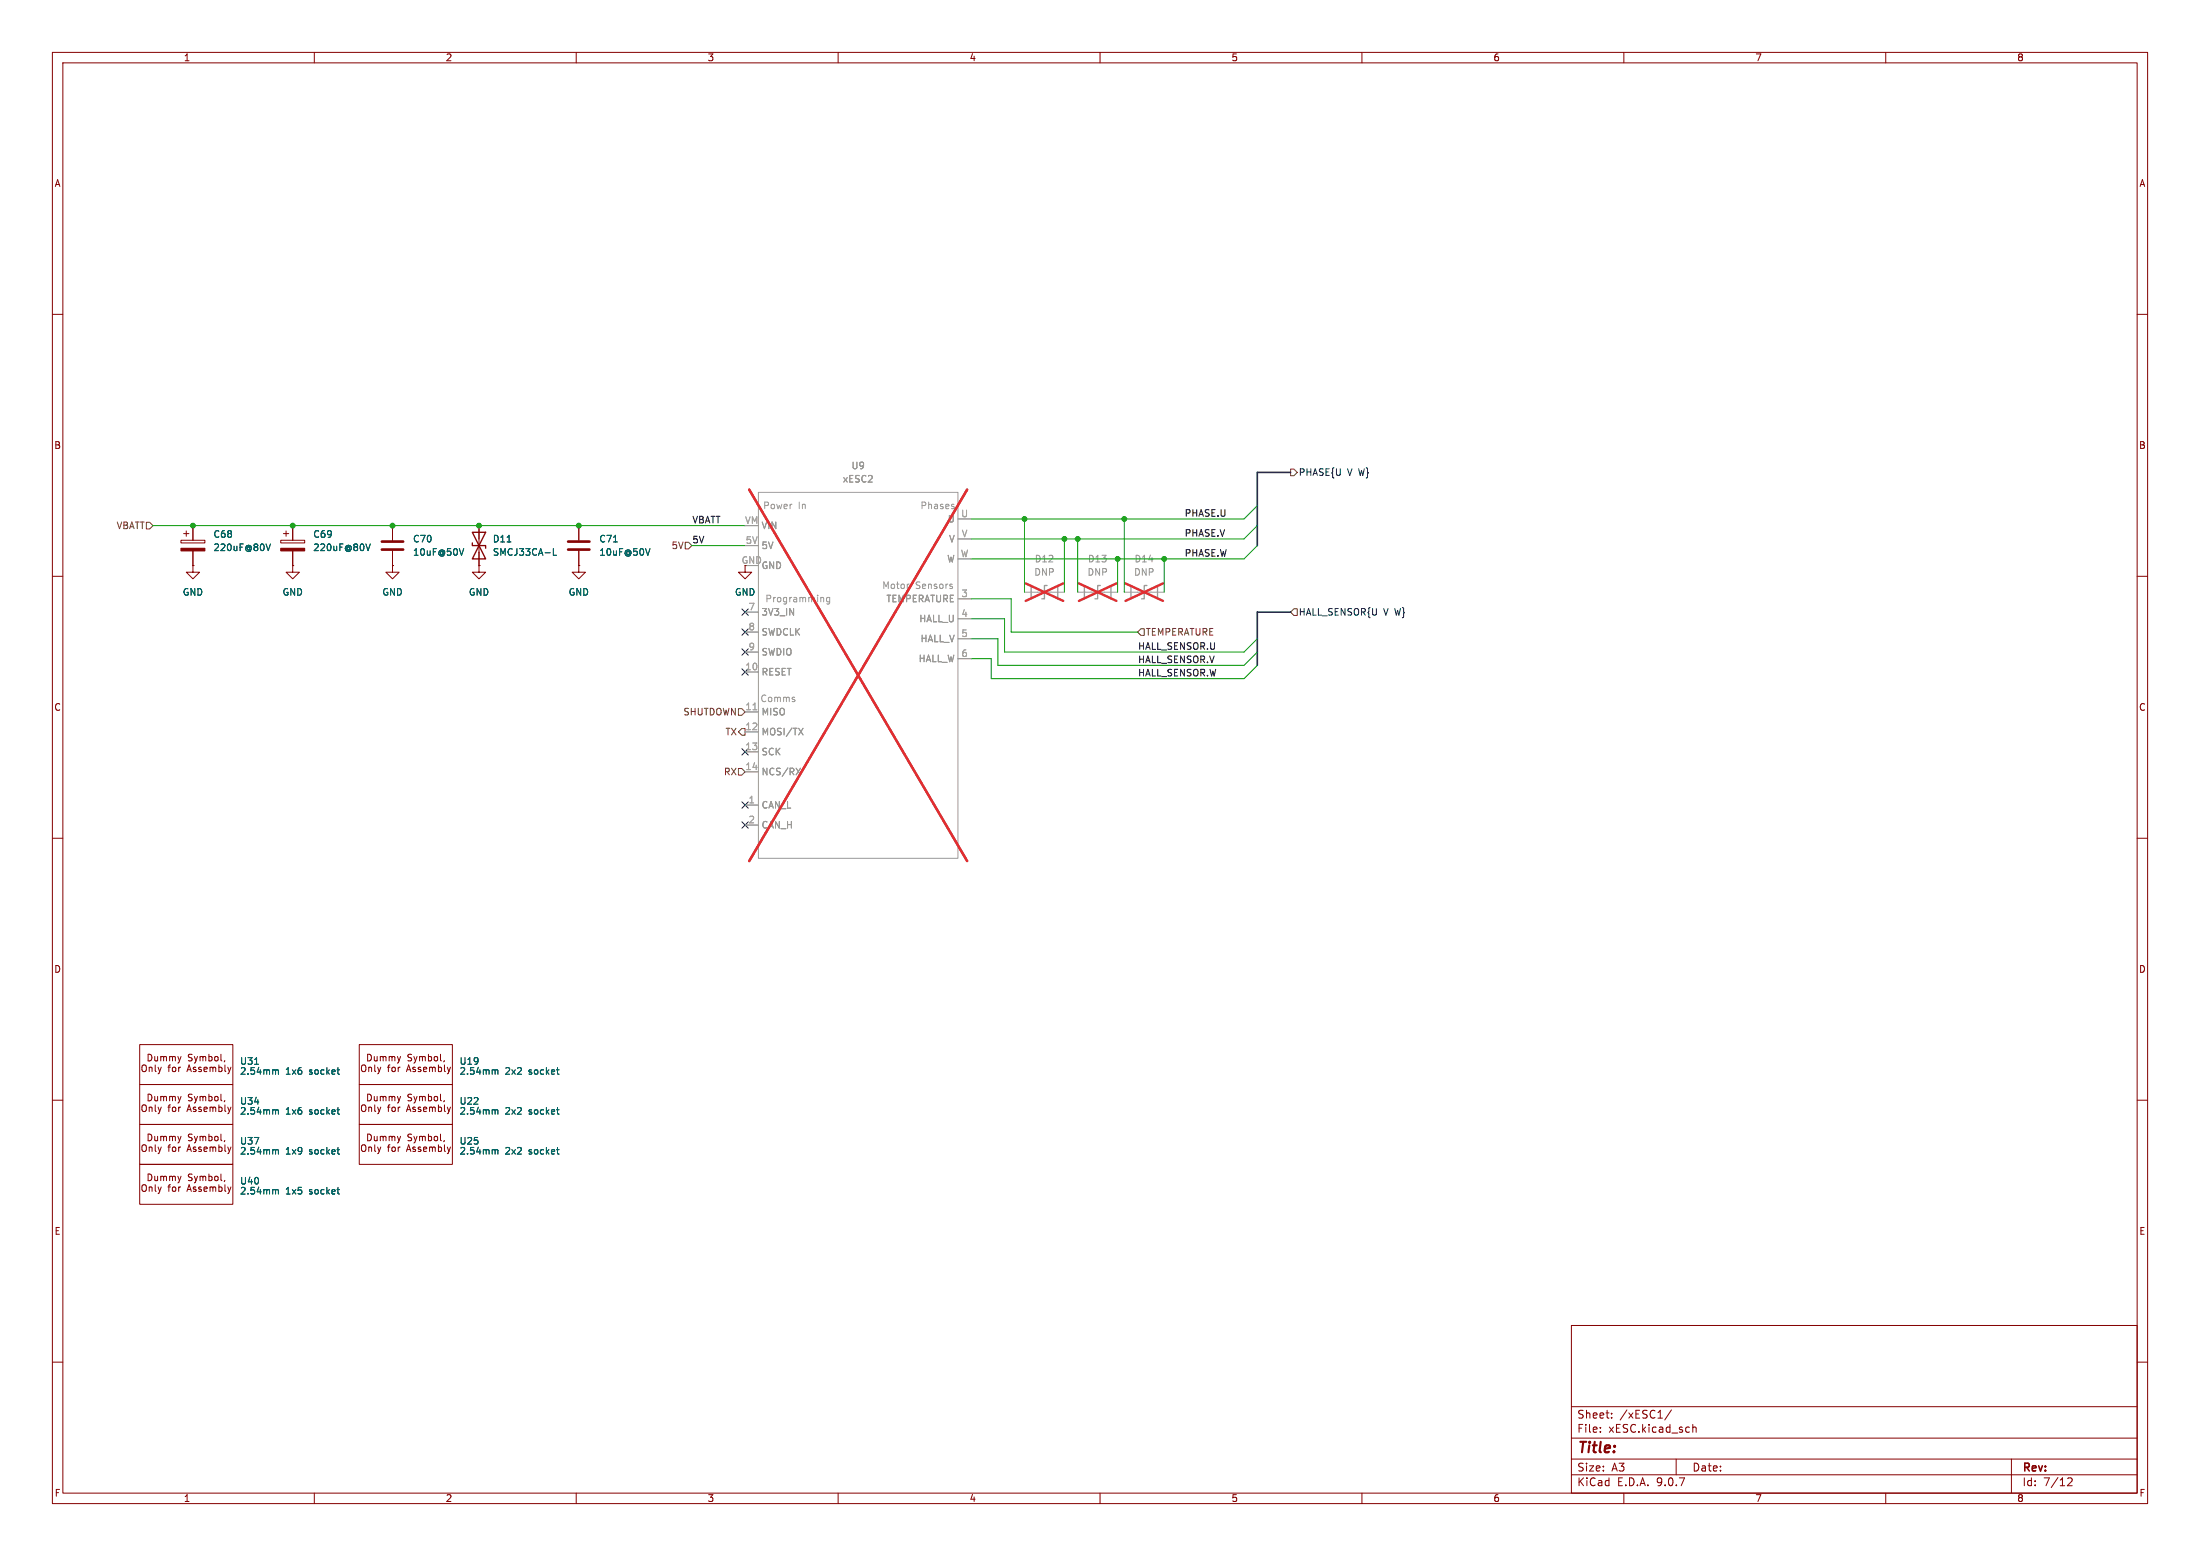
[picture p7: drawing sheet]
<svg xmlns="http://www.w3.org/2000/svg" width="420mm" height="297mm" viewBox="0 0 420 297" stroke-linecap="round" stroke-linejoin="round" font-family="sans-serif">
<g fill="none" stroke="#840000" stroke-width=".19">
<path d="M10 10h400v277h-400zM12 12h396v273h-396zM60 10v2M110 10v2M160 10v2M210 10v2M260 10v2M310 10v2M360 10v2M10 60h2M408 60h2M10 110h2"/>
<path d="M34.5 103.1h4.6v.5h-4.6zM35.1 101.9h1M35.6 101.3v1.1M36.8 108v1.2h1.3l-1.3 1.3-1.2-1.3h1.2M36.8 108h.1M36.8 100.3v2.8M36.8 105.2v2.8M53.6 103.1h4.6v.5h-4.6zM54.1 101.9h1M54.6 101.3v1.1M55.9 108v1.2h1.2l-1.2 1.3-1.3-1.3h1.3M55.9 108h.1"/>
<path d="M55.9 100.3v2.8M55.9 105.2v2.8M74.9 108v1.2h1.3l-1.3 1.3-1.2-1.3h1.2M74.9 108h.1M74.9 100.3v2.8M74.9 105.2v2.8M91.4 108v1.2h1.3l-1.3 1.3-1.2-1.3h1.2M91.4 108h.1M91.4 100.3v7.7M110.5 108v1.2h1.3l-1.3 1.3-1.3-1.3h1.3M110.5 108h.1M110.5 100.3v2.8"/>
<path d="M110.5 105.2v2.8M142.2 108v1.2h1.3l-1.3 1.3-1.2-1.3h1.2M408 110h2M10 160h2M408 160h2M26.7 199.4h17.7v7.6h-17.7zM68.6 199.4h17.8v7.6h-17.8zM10 210h2M26.7 214.6h17.7v7.6h-17.7zM26.7 207h17.7v7.6h-17.7zM27.2 203.5l.2-.2a.43 .43 0 0 1 .5 .4v.4a.42 .42 0 0 1-.4 .5 .42 .42 0 0 1-.4-.5zM27.2 211.1l.2-.2a.43 .43 0 0 1 .5 .4v.4a.42 .42 0 0 1-.4 .5 .42 .42 0 0 1-.4-.5z"/>
<path d="M27.2 218.7l.2-.2a.43 .43 0 0 1 .5 .4v.5a.42 .42 0 0 1-.4 .4 .42 .42 0 0 1-.4-.4zM28.3 201.2a.64 .64 0 0 1 .7 .7 .64 .64 0 0 1-.7 .6zM28.3 208.9a.64 .64 0 0 1 .7 .6 .64 .64 0 0 1-.7 .6zM28.3 216.5a.64 .64 0 0 1 .7 .6 .64 .64 0 0 1-.7 .6zM28.5 203.8l.2-.1 .3 .1v.7M28.5 211.4l.2-.1 .3 .1v.8M28.5 219.1l.2-.2 .3 .1v.8M28.5 203.7v.8M28.5 211.3v.9M28.5 218.9v.9M29.5 201.7l.1 .7 .3 .1 .2-.1M29.5 209.3l.1 .8h.3l.2-.1"/>
<path d="M29.5 216.9l.1 .8h.3l.2-.1M29.6 203.3v1.1l.2 .1M29.6 210.9v1.1l.2 .2M29.6 218.5v1.1l.2 .2M30.1 201.7v.8M30.1 209.3v.8M30.1 216.9v.8M30.2 218.9l.3 .9M30.2 211.3l.3 .9M30.2 203.7l.3 .8M30.5 219.8l-.3 .4M30.5 212.2l-.3 .4"/>
<path d="M30.5 204.5l-.3 .5M30.7 201.7v.8M30.7 209.3v.8M30.7 216.9v.8M30.7 209.4l.4-.1 .1 .2M30.7 201.8l.4-.1 .1 .1M30.7 217l.4-.1 .1 .2M30.8 218.9l-.3 .9M30.8 211.3l-.3 .9M30.8 203.7l-.3 .8M31.2 201.8v.7M31.2 209.5v.6"/>
<path d="M31.2 217.1v.6M31.2 201.8l.2-.1h.3l.1 .8M31.2 209.5l.2-.2h.3l.1 .8M31.2 217.1l.2-.2 .3 .1 .1 .7M32.1 211.3h.4M32.1 203.7h.4M32.1 218.9h.4M32.4 201.7v.8M32.4 209.3v.8M32.4 216.9v.8M32.4 209.4l.3-.1 .2 .2M32.4 201.8l.3-.1 .2 .1"/>
<path d="M32.4 217l.3-.1 .2 .2M32.5 203.3l-.3 .2v1M32.5 210.9l-.3 .2v1.1M32.5 218.5l-.3 .2v1.1M32.9 217.1l.2-.2 .3 .1 .1 .7M32.9 201.8v.7M32.9 209.5v.6M32.9 217.1v.6M32.9 201.8l.2-.1h.3l.1 .8M32.9 209.5l.2-.2h.3l.1 .8M33 203.8l.3-.1 .3 .2v.4l-.3 .2h-.3l-.1-.2zM33 211.4l.3-.1 .3 .3v.3l-.3 .3-.3-.1-.1-.2z"/>
<path d="M33 219l.3-.1 .3 .3v.3l-.3 .3-.3-.1-.1-.2zM34 216.9l.3 .8M34 209.3l.3 .8M34 201.7l.3 .8M34.1 203.7v.8M34.1 211.3v.9M34.1 218.9v.9M34.3 217.7l-.3 .5M34.3 210.1l-.3 .4M34.3 202.5l-.3 .4M34.5 211.3l-.4 .3M34.5 203.7l-.4 .2"/>
<path d="M34.5 218.9l-.4 .3M34.6 216.9l-.3 .8M34.6 209.3l-.3 .8M34.6 201.7l-.3 .8M35.7 219.8l.4-1.3 .4 1.3M35.7 212.2l.4-1.3 .4 1.3M35.7 204.5l.4-1.2 .4 1.2M35.8 211.8h.6M35.8 204.2h.6M35.8 219.4h.6M36.7 201.3l-.5-.1-.2 .2v.3l.6 .3 .1 .3-.3 .2-.4-.1M36.7 208.9h-.5l-.2 .1v.3l.6 .3 .1 .3-.3 .2h-.4"/>
<path d="M36.7 216.5h-.5l-.2 .1v.4l.6 .2 .1 .3-.3 .2h-.4M37.1 216.9l.3 .8M37.1 209.3l.3 .8M37.1 201.7l.3 .8M37.4 203.8l-.3-.1-.2 .2 .1 .2 .4 .1v.3h-.5M37.4 211.4l-.3-.1-.2 .2 .1 .2 .4 .1v.3h-.5M37.4 219l-.3-.1-.2 .2 .1 .2 .4 .1v.3h-.5M37.4 217.7l-.3 .5M37.4 210.1l-.3 .4M37.4 202.5l-.3 .4M37.7 216.9l-.3 .8M37.7 209.3l-.3 .8"/>
<path d="M37.7 201.7l-.3 .8M38.2 201.7v.8M38.2 209.3v.8M38.2 216.9v.8M38.2 209.4l.4-.1 .1 .2M38.2 201.8l.4-.1 .1 .1M38.2 217l.4-.1 .1 .2M38.4 203.8l-.3-.1-.2 .2 .1 .2 .4 .1v.3h-.5M38.4 211.4l-.3-.1-.2 .2 .1 .2 .4 .1v.3h-.5M38.4 219l-.3-.1-.2 .2 .1 .2 .4 .1v.3h-.5M38.7 201.8v.7M38.7 209.5v.6"/>
<path d="M38.7 217.1v.6M38.7 201.8l.2-.1h.3l.1 .8M38.7 209.5l.2-.2h.3l.1 .8M38.7 217.1l.2-.2 .3 .1 .1 .7M38.9 204.1l.7-.1-.1-.2-.4-.1-.2 .2 .1 .6h.5M38.9 211.7l.7-.1-.1-.2-.4-.1-.2 .2 .1 .6h.5M38.9 219.4l.7-.2-.1-.2-.4-.1-.2 .2 .1 .6h.5M39.9 201.2v1.3M39.9 208.9v1.2M39.9 216.5v1.2M39.9 201.7h.5l.1 .6M39.9 209.3h.5l.1 .6"/>
<path d="M39.9 217h.5l.1 .5M40.1 203.7v.8M40.1 211.3v.9M40.1 218.9v.9M40.6 203.9v.6M40.6 211.5v.7M40.6 219.1v.7M41 202.3v-.4l.2-.2 .4 .1v.5M41 209.9v-.4l.2-.2 .4 .1v.5M41 217.5v-.4l.2-.2 .4 .1v.5M41.2 203.9v.6M41.2 211.5v.7"/>
<path d="M41.2 219.1v.7M41.8 203.3v1.2M41.8 210.9v1.3M41.8 218.5v1.3M42.2 201.2v1.1M42.2 208.9v1M42.2 216.5v1.1M42.3 212l-.1 .2-.4-.1M42.3 204.4l-.1 .1h-.4M42.3 219.7l-.1 .1-.4-.1M42.9 219.6l.2 .2M42.9 212l.2 .2"/>
<path d="M42.9 204.4l.2 .1M43.5 218.9l.3 .9M43.5 211.3l.3 .9M43.5 203.7l.3 .8M43.8 219.8l-.3 .4M43.8 212.2l-.3 .4M43.8 204.5l-.3 .5M44.1 218.9l-.3 .9M44.1 211.3l-.3 .9M44.1 203.7l-.3 .8M68.6 207h17.8v7.6h-17.8zM68.6 214.6h17.8v7.6h-17.8z"/>
<path d="M69.1 211.1l.2-.2a.43 .43 0 0 1 .6 .4v.4a.42 .42 0 0 1-.5 .5 .42 .42 0 0 1-.4-.5zM69.1 203.5l.2-.2a.43 .43 0 0 1 .6 .4v.4a.42 .42 0 0 1-.5 .5 .42 .42 0 0 1-.4-.5zM69.1 218.7l.2-.2a.43 .43 0 0 1 .6 .4v.5a.42 .42 0 0 1-.5 .4 .42 .42 0 0 1-.4-.4zM70.2 201.2a.64 .64 0 0 1 .7 .7 .64 .64 0 0 1-.7 .6zM70.2 208.9a.64 .64 0 0 1 .7 .6 .64 .64 0 0 1-.7 .6zM70.2 216.5a.64 .64 0 0 1 .7 .6 .64 .64 0 0 1-.7 .6zM70.4 211.4l.2-.1 .3 .1v.8M70.4 203.8l.2-.1 .3 .1v.7M70.4 219.1l.2-.2 .3 .1v.8M70.4 203.7v.8M70.4 211.3v.9M70.4 218.9v.9"/>
<path d="M71.5 209.3v.8h.3l.2-.1M71.5 201.7v.7l.3 .1 .2-.1M71.5 216.9v.8h.3l.2-.1M71.5 210.9v1.1l.2 .2M71.5 203.3v1.1l.2 .1M71.5 218.5v1.1l.2 .2M72 201.7v.8M72 209.3v.8M72 216.9v.8M72.1 211.3l.3 .9M72.1 203.7l.3 .8M72.1 218.9l.3 .9"/>
<path d="M72.4 219.8l-.3 .4M72.4 212.2l-.3 .4M72.4 204.5l-.3 .5M72.6 209.4l.4-.1 .1 .2M72.6 201.7v.8M72.6 209.3v.8M72.6 216.9v.8M72.6 217l.4-.1 .1 .2M72.6 201.8l.4-.1 .1 .1M72.7 211.3l-.3 .9M72.7 203.7l-.3 .8M72.7 218.9l-.3 .9"/>
<path d="M73.1 209.5l.2-.2h.3l.1 .8M73.1 201.8v.7M73.1 209.5v.6M73.1 217.1v.6M73.1 201.8l.2-.1h.3l.1 .8M73.1 217.1l.2-.2 .3 .1 .1 .7M74 211.3h.4M74 203.7h.4M74 218.9h.4M74.3 217l.4-.1 .1 .2M74.3 209.4l.4-.1 .1 .2M74.3 201.7v.8"/>
<path d="M74.3 209.3v.8M74.3 216.9v.8M74.3 201.8l.4-.1 .1 .1M74.4 218.5l-.3 .2v1.1M74.4 210.9l-.3 .2v1.1M74.4 203.3l-.3 .2v1M74.8 201.8l.2-.1h.3l.1 .8M74.8 209.5l.2-.2h.3l.1 .8M74.8 201.8v.7M74.8 209.5v.6M74.8 217.1v.6M74.8 217.1l.2-.2 .3 .1 .1 .7"/>
<path d="M74.9 211.4l.3-.1 .3 .3v.3l-.3 .3-.3-.1-.1-.2zM74.9 203.8l.3-.1 .3 .2v.4l-.3 .2h-.3l-.1-.2zM74.9 219l.3-.1 .3 .3v.3l-.3 .3-.3-.1-.1-.2zM75.9 209.3l.3 .8M75.9 201.7l.3 .8M75.9 216.9l.3 .8M76 203.7v.8M76 211.3v.9M76 218.9v.9M76.2 210.1l-.3 .4M76.2 202.5l-.3 .4M76.2 217.7l-.3 .5"/>
<path d="M76.4 211.3l-.4 .3M76.4 203.7l-.4 .2M76.4 218.9l-.4 .3M76.5 209.3l-.3 .8M76.5 201.7l-.3 .8M76.5 216.9l-.3 .8M77.6 212.2l.4-1.3 .4 1.3M77.6 204.5l.4-1.2 .4 1.2M77.6 219.8l.4-1.3 .4 1.3M77.7 211.8h.6M77.7 204.2h.6M77.7 219.4h.6"/>
<path d="M78.6 208.9h-.5l-.2 .1v.3l.6 .3 .1 .3-.3 .2h-.4M78.6 201.3l-.5-.1-.2 .2v.3l.6 .3 .1 .3-.3 .2-.4-.1M78.6 216.5h-.5l-.2 .1v.4l.6 .2 .1 .3-.3 .2h-.4M79 209.3l.3 .8M79 201.7l.3 .8M79 216.9l.3 .8M79.3 211.4l-.3-.1-.2 .2 .1 .2 .4 .1v.3h-.5M79.3 203.8l-.3-.1-.2 .2 .1 .2 .4 .1v.3h-.5M79.3 219l-.3-.1-.2 .2 .1 .2 .4 .1v.3h-.5M79.3 202.5l-.3 .4M79.3 210.1l-.3 .4M79.3 217.7l-.3 .5"/>
<path d="M79.6 209.3l-.3 .8M79.6 201.7l-.3 .8M79.6 216.9l-.3 .8M80.1 209.4l.4-.1 .1 .2M80.1 201.7v.8M80.1 209.3v.8M80.1 216.9v.8M80.1 201.8l.4-.1 .1 .1M80.1 217l.4-.1 .1 .2M80.3 203.8l-.3-.1-.2 .2 .1 .2 .4 .1v.3h-.5M80.3 211.4l-.3-.1-.2 .2 .1 .2 .4 .1v.3h-.5M80.3 219l-.3-.1-.2 .2 .1 .2 .4 .1v.3h-.5"/>
<path d="M80.6 209.5l.2-.2h.3l.1 .8M80.6 201.8v.7M80.6 209.5v.6M80.6 217.1v.6M80.6 201.8l.2-.1h.3l.1 .8M80.6 217.1l.2-.2 .3 .1 .1 .7M80.9 204.1l.6-.1-.1-.2-.4-.1-.1 .2v.6h.5M80.9 211.7l.6-.1-.1-.2-.4-.1-.1 .2v.6h.5M80.9 219.4l.6-.2-.1-.2-.4-.1-.1 .2v.6h.5M81.8 209.3h.5l.1 .6M81.8 201.2v1.3M81.8 208.9v1.2"/>
<path d="M81.8 216.5v1.2M81.8 201.7h.5l.1 .6M81.8 217h.5l.1 .5M82 203.7v.8M82 211.3v.9M82 218.9v.9M82.5 203.9v.6M82.5 211.5v.7M82.5 219.1v.7M82.9 209.9v-.4l.2-.2 .4 .1v.5M82.9 202.3v-.4l.2-.2 .4 .1v.5M82.9 217.5v-.4l.2-.2 .4 .1v.5"/>
<path d="M83.1 203.9v.6M83.1 211.5v.7M83.1 219.1v.7M83.7 203.3v1.2M83.7 210.9v1.3M83.7 218.5v1.3M84.1 201.2v1.1M84.1 208.9v1M84.1 216.5v1.1M84.2 212l-.1 .2-.4-.1M84.2 204.4l-.1 .1h-.4M84.2 219.7l-.1 .1-.4-.1"/>
<path d="M84.8 212l.2 .2M84.8 204.4l.2 .1M84.8 219.6l.2 .2M85.4 211.3l.3 .9M85.4 203.7l.3 .8M85.4 218.9l.3 .9M85.7 212.2l-.3 .4M85.7 204.5l-.3 .5M85.7 219.8l-.3 .4M86 211.3l-.3 .9M86 203.7l-.3 .8M86 218.9l-.3 .9"/>
<path d="M408 210h2M26.7 222.2h17.7v7.7h-17.7zM27.2 226.3l.2-.2a.43 .43 0 0 1 .5 .5v.4a.42 .42 0 0 1-.4 .4 .42 .42 0 0 1-.4-.4zM28.3 224.1a.64 .64 0 0 1 .7 .6 .64 .64 0 0 1-.7 .7zM28.5 226.7l.2-.1h.3v.8M28.5 226.6v.8M29.5 224.5l.1 .8 .3 .1 .2-.2M29.6 226.1v1.1l.2 .2M30.1 224.5v.9M30.2 226.6l.3 .8M30.5 227.4l-.3 .4M30.7 224.6l.4-.1 .1 .2"/>
<path d="M30.7 224.5v.9M30.8 226.6l-.3 .8M31.2 224.7l.2-.2 .3 .1 .1 .8M31.2 224.7v.7M32.1 226.6h.4M32.4 224.6l.3-.1 .2 .2M32.4 224.5v.9M32.5 226.1l-.3 .2v1.1M32.9 224.7l.2-.2 .3 .1 .1 .8M32.9 224.7v.7M33 226.6h.3l.3 .2v.4l-.3 .2-.3-.1-.1-.1zM34 224.5l.3 .9"/>
<path d="M34.1 226.6v.8M34.3 225.4l-.3 .4M34.5 226.6l-.4 .2M34.6 224.5l-.3 .9M35.7 227.4l.4-1.3 .4 1.3M35.8 227h.6M36.7 224.2l-.5-.1-.2 .1v.4l.6 .2 .1 .3-.3 .3-.4-.1M37.1 224.5l.3 .9M37.4 226.6h-.3l-.2 .1 .1 .2 .4 .1v.3h-.5M37.4 225.4l-.3 .4M37.7 224.5l-.3 .9M38.2 224.6l.4-.1 .1 .2"/>
<path d="M38.2 224.5v.9M38.4 226.6h-.3l-.2 .1 .1 .2 .4 .1v.3h-.5M38.7 224.7l.2-.2 .3 .1 .1 .8M38.7 224.7v.7M38.9 227l.7-.1-.1-.3h-.4l-.2 .1 .1 .6h.5M39.9 224.6h.5l.1 .5M39.9 224.1v1.3M40.1 226.6v.8M40.6 226.7v.7M41 225.1v-.3l.2-.3 .4 .1v.5M41.2 226.7v.7M41.8 226.1v1.3"/>
<path d="M42.2 224.1v1.1M42.3 227.3l-.1 .1-.4-.1M42.9 227.2l.2 .2M43.5 226.6l.3 .8M43.8 227.4l-.3 .4M44.1 226.6l-.3 .8M300 253h108v32h-108zM10 260h2M300 278.5h108M300 274.5h108M300 268.5h108M305.5 273.2v.2"/>
<path d="M305.5 272.5v.1M307.7 270.5v.2M307.7 269.8v.1M319.1 269.1l-1.3 1.9M320 278.5v3M323.2 271.9v1.5M323.2 272.5l.2-.1 .3 .1 .1 .9M384 278.5v6.5M408 260h2M60 285v2M110 285v2M160 285v2"/>
<path d="M210 285v2M260 285v2M300 281.5h108M310 285v2M360 285v2M394.7 282.2l.6-.1 .2 .1 .1 .3-.9 1.1h.9"/>
</g>
<g fill="none" stroke="#006464" stroke-width=".19">
<path d="M50.8 103.8l.4 1.3 .4-1.3M69.8 103.8l.5 1.3 .4-1.3M88.5 104.7l-.4 1.3M96.8 103.4h.7M105.6 104.7v1.3h.6M117.1 103.4h.8M124.1 104.7l-.4 1.3M48.6 203.1h.7M52.6 204.4l.2-.2 .3 .1v.7M52.6 212l.2-.2 .3 .1v.8M52.6 219.6l.2-.2 .3 .1v.8M94.5 212l.2-.2 .3 .1 .1 .8"/>
<path d="M94.5 204.4l.2-.2 .3 .1 .1 .7M94.5 219.6l.2-.2 .3 .1 .1 .8M52.6 227.2l.2-.1h.3v.8"/>
</g>
<g fill="#840000" stroke="#840000" stroke-width=".19">
<path d="M34.5 104.6h4.6v.6h-4.6z"/>
<path d="M53.6 104.6h4.6v.6h-4.6z"/>
</g>
<g fill="none" stroke="#9c9b98" stroke-width=".19">
<path d="M144.8 94h38.1v69.8h-38.1zM182 96.7l.2 .2-.2 .2M182 96.3h.1M182.9 99.1h2.5M142.2 116.8h2.6M157.1 114l.1 .2v.7M158.4 114v1.1l-.3 .2-.3-.1M158.4 114.1l-.4-.1-.2 .3 .1 .5h.5M173.4 111.5h.2M181.8 112v.3M182.9 102.9h2.5M182.9 114.3h2.5"/>
<path d="M182.9 118.1h2.5M195.6 113h7.6M205.7 113h7.7M214.6 113h7.6M142.2 120.7h2.6M142.2 124.5h2.6M142.2 128.3h2.6M142.2 135.9h2.6M142.2 139.7h2.6M151.7 133.6v.3M182.9 121.9h2.5M182.9 125.7h2.5"/>
<path d="M142.2 143.5h2.6M142.2 147.3h2.6M142.2 153.7h2.6M142.2 157.5h2.6"/>
</g>
<path d="M143.8 135.5h.7" fill="none" stroke="#a5a4a2" stroke-width=".19"/>
<path d="M152.5 139l.8 1.3M153.3 139l-.8 1.3M152 146.6l.8 1.3M152.8 146.6l-.8 1.3" fill="none" stroke="#939391" stroke-width=".19"/>
<path d="M143 93.5l41.6 70.9M184.6 93.5l-41.6 70.9M195.8 111.4l7.2 3.3M203 111.4l-7.2 3.3M206 111.4l7.1 3.3M213.1 111.4l-7.1 3.3M214.9 111.4l7.1 3.3M222 111.4l-7.1 3.3" fill="none" stroke="#e12e31" stroke-width=".46"/>
<path d="M196.8 111.8l5.1 2.5v-2.5l-5.1 2.5zM199.9 111.8h-.5v2.5h-.5M207 111.8l5.1 2.5v-2.5l-5.1 2.5zM210.1 111.8h-.6v2.5h-.5M215.9 111.8l5.1 2.5v-2.5l-5.1 2.5zM218.9 111.8h-.5v2.5h-.5" fill="none" stroke="#9c9b98" stroke-width=".25"/>
<path d="M90.2 101.6l2.5 5.1h-2.5l2.5-5.1zM90.2 103.6v.5h2.5v.5" fill="none" stroke="#840000" stroke-width=".25"/>
<path d="M72.9 103.4h4.1M72.9 104.9h4.1M108.5 103.4h4M108.5 104.9h4" fill="none" stroke="#840000" stroke-width=".51"/>
<path d="M27.9 99.7h.7l.6 .6-.6 .7h-.7zM246.4 89.5h.6l.6 .7-.6 .6h-.6zM130.8 103.5h.6l.7 .6-.7 .7h-.6zM247 116.2h.6v1.3h-.6l-.6-.7zM141 135.3h.6l.6 .6-.6 .6h-.6zM141.6 139.1h.6v1.2h-.6l-.6-.6zM217.8 120h.6v1.3h-.6l-.6-.6zM141 146.7h.6l.6 .6-.6 .7h-.6z" fill="none" stroke="#725600" stroke-width=".19"/>
<path d="M246.4 90.2h-6.4v13.9M246.4 116.8h-6.4v10.2" fill="none" stroke="#000084" stroke-width=".3"/>
<g fill="none" stroke="#009600" stroke-width=".19">
<path d="M195.6 99.1v13.9M214.6 99.1v13.9M240 96.5l-2.5 2.6h-52.1M29.2 100.3h113M132.1 104.1h10.1M185.4 114.3h7.6v6.4h24.2M185.4 118.1h6.4v6.4h45.7l2.5-2.6M203.2 102.9v10.1M205.7 102.9v10.1M213.4 106.7v6.3M222.2 106.7v6.3M240 100.3l-2.5 2.6h-52.1"/>
<path d="M240 104.1l-2.5 2.6h-52.1M185.4 121.9h5.1v5.1h47l2.5-2.5M185.4 125.7h3.8v3.8h48.3l2.5-2.5"/>
</g>
<g fill="none" stroke="#000084" stroke-width=".19">
<path d="M141.6 116.2l1.2 1.2M142.8 116.2l-1.2 1.2M141.6 123.9l1.2 1.2M141.6 120l1.2 1.3M141.6 127.7l1.2 1.2M142.8 123.9l-1.2 1.2M142.8 120l-1.2 1.3M142.8 127.7l-1.2 1.2M141.6 156.9l1.2 1.2M141.6 142.9l1.2 1.2M141.6 153.1l1.2 1.2M142.8 156.9l-1.2 1.2"/>
<path d="M142.8 142.9l-1.2 1.2M142.8 153.1l-1.2 1.2"/>
</g>
<g fill="#009600" stroke="#009600" stroke-width=".19">
<circle cx="110.5" cy="100.3" r=".46"/>
<circle cx="195.6" cy="99.1" r=".46"/>
<circle cx="55.9" cy="100.3" r=".46"/>
<circle cx="91.4" cy="100.3" r=".46"/>
<circle cx="74.9" cy="100.3" r=".46"/>
<circle cx="36.8" cy="100.3" r=".46"/>
<circle cx="214.6" cy="99.1" r=".46"/>
<circle cx="213.4" cy="106.7" r=".46"/>
<circle cx="222.2" cy="106.7" r=".46"/>
<circle cx="203.2" cy="102.9" r=".46"/>
<circle cx="205.7" cy="102.9" r=".46"/>
</g>
<text font-size="2.8" fill="#840000" x="301" y="277.9">Title:</text>
<g font-size="2.1" fill="#840000">
<text x="301" y="273.7">File:</text>
<text x="301" y="271">Sheet:</text>
<text x="307.1" y="273.7">xESC.kicad_sch</text>
<text x="309.2" y="271">/xESC1/</text>
<text x="301" y="281.1">Size:</text>
<text x="307.6" y="281.1">A3</text>
<text x="323" y="281.1">Date:</text>
<text x="386" y="281.3">Rev:</text>
<text x="301" y="283.9">KiCad</text>
<text x="308.7" y="283.9">E.D.A.</text>
<text x="316.3" y="283.9">9.0.7</text>
<text x="386" y="283.9">Id:</text>
<text x="390.1" y="283.9">7/12</text>
</g>
<g font-size="1.8" fill="#840000">
<text x="35" y="11.9">1</text>
<text x="85" y="11.9">2</text>
<text x="135" y="11.9">3</text>
<text x="185" y="11.9">4</text>
<text x="235" y="11.9">5</text>
<text x="285" y="11.9">6</text>
<text x="335" y="11.9">7</text>
<text x="385" y="11.9">8</text>
<text x="10.3" y="35.9">A</text>
<text x="408.3" y="35.9">A</text>
<text x="10.3" y="85.9">B</text>
<text x="408.2" y="85.9">B</text>
<text x="141.5" y="107.7">GND</text>
<text x="10.3" y="135.9">C</text>
<text x="408.2" y="135.9">C</text>
<text x="10.3" y="185.9">D</text>
<text x="408.2" y="185.9">D</text>
<text x="40.4" y="203.8">for</text>
<text x="82.3" y="203.8">for</text>
<text x="40.4" y="211.4">for</text>
<text x="82.3" y="211.4">for</text>
<text x="40.4" y="219">for</text>
<text x="82.3" y="219">for</text>
<text x="40.4" y="226.7">for</text>
<text x="10.3" y="235.9">E</text>
<text x="408.3" y="235.9">E</text>
<text x="10.3" y="285.9">F</text>
<text x="35" y="286.9">1</text>
<text x="85" y="286.9">2</text>
<text x="135" y="286.9">3</text>
<text x="185" y="286.9">4</text>
<text x="235" y="286.9">5</text>
<text x="285" y="286.9">6</text>
<text x="335" y="286.9">7</text>
<text x="385" y="286.9">8</text>
<text x="408.3" y="285.9">F</text>
</g>
<g font-size="1.8" fill="#939391">
<text x="162.5" y="89.8">U9</text>
<text x="160.8" y="92.3">xESC2</text>
<text x="145.3" y="101.2">VIN</text>
<text x="180.8" y="99.9">U</text>
<text x="145.3" y="105">5V</text>
<text x="180.7" y="107.5">W</text>
<text x="181.1" y="103.7">V</text>
<text x="197.4" y="107.5">D12</text>
<text x="207.6" y="107.5">D13</text>
<text x="216.5" y="107.5">D14</text>
<text x="197.4" y="110.1">DNP</text>
<text x="207.5" y="110.1">DNP</text>
<text x="216.4" y="110.1">DNP</text>
<text x="145.3" y="117.7">3V3_IN</text>
<text x="169.1" y="115.2">TEMPERATURE</text>
<text x="175.4" y="119">HALL_U</text>
<text x="145.3" y="121.5">SWDCLK</text>
<text x="145.3" y="125.3">SWDIO</text>
<text x="175.6" y="122.8">HALL_V</text>
<text x="145.3" y="129.1">RESET</text>
<text x="175.3" y="126.6">HALL_W</text>
<text x="145.3" y="136.8">MISO</text>
<text x="145.3" y="140.6">MOSI/TX</text>
<text x="145.3" y="144.4">SCK</text>
<text x="145.3" y="148.2">NCS/RX</text>
<text x="145.3" y="154.5">CAN_L</text>
<text x="145.3" y="158.3">CAN_H</text>
</g>
<g font-size="1.8" fill="#000084">
<text x="247.8" y="91">PHASE{U</text>
<text x="257.2" y="91">V W}</text>
<text x="247.8" y="117.7">HALL_SENSOR{U</text>
<text x="264.1" y="117.7">V W}</text>
</g>
<g font-size="1.8" fill="#725600">
<text x="22.2" y="101.2">VBATT</text>
<text x="128.1" y="105">5V</text>
<text x="218.6" y="121.5">TEMPERATURE</text>
<text x="130.4" y="136.8">SHUTDOWN</text>
<text x="138.4" y="140.6">TX</text>
<text x="138.1" y="148.2">RX</text>
</g>
<g font-size="1.8" fill="#0f0f0f">
<text x="132.1" y="100">VBATT</text>
<text x="226.1" y="98.7">PHASE.U</text>
<text x="132.1" y="103.8">5V</text>
<text x="226.1" y="106.3">PHASE.W</text>
<text x="226.1" y="102.5">PHASE.V</text>
<text x="217.2" y="124.1">HALL_SENSOR.U</text>
<text x="217.2" y="126.7">HALL_SENSOR.V</text>
<text x="217.2" y="129.2">HALL_SENSOR.W</text>
</g>
<g font-size="1.8" fill="#a5a4a2">
<text x="142.1" y="100.1">VM</text>
<text x="183.4" y="98.8">U</text>
<text x="142.3" y="103.9">5V</text>
<text x="183.3" y="106.4">W</text>
<text x="183.5" y="102.6">V</text>
<text x="145.3" y="108.8">GND</text>
<text x="142.8" y="116.6">7</text>
<text x="183.4" y="114">3</text>
<text x="183.4" y="117.9">4</text>
<text x="142.8" y="120.4">8</text>
<text x="142.8" y="124.2">9</text>
<text x="183.4" y="121.7">5</text>
<text x="183.4" y="125.5">6</text>
<text x="142.2" y="128">10</text>
<text x="142.2" y="135.6">11</text>
<text x="142.2" y="139.4">12</text>
<text x="142.2" y="143.3">13</text>
<text x="142.2" y="147.1">14</text>
<text x="142.8" y="153.4">1</text>
<text x="142.8" y="157.2">2</text>
</g>
<g font-size="1.8" fill="#9c9b98">
<text x="145.6" y="97.4">Power</text>
<text x="152.4" y="97.4">In</text>
<text x="175.6" y="97.4">Phases</text>
<text x="168.3" y="112.6">Motor</text>
<text x="174.8" y="112.6">Sensors</text>
<text x="146" y="115.2">Programming</text>
<text x="145.1" y="134.2">Comms</text>
</g>
<g font-size="1.8" fill="#006464">
<text x="40.6" y="102.8">C68</text>
<text x="40.6" y="105.4">220uF@80V</text>
<text x="59.7" y="102.8">C69</text>
<text x="59.7" y="105.4">220uF@80V</text>
<text x="78.7" y="106.3">10uF@50V</text>
<text x="78.7" y="103.7">C70</text>
<text x="94" y="103.7">D11</text>
<text x="94" y="106.3">SMCJ33CA-L</text>
<text x="114.3" y="106.3">10uF@50V</text>
<text x="114.3" y="103.7">C71</text>
<text x="34.8" y="113.9">GND</text>
<text x="53.8" y="113.9">GND</text>
<text x="72.9" y="113.9">GND</text>
<text x="89.4" y="113.9">GND</text>
<text x="108.5" y="113.9">GND</text>
<text x="140.2" y="113.9">GND</text>
<text x="45.7" y="203.4">U31</text>
<text x="87.6" y="203.4">U19</text>
<text x="45.7" y="205.3">2.54mm</text>
<text x="54.5" y="205.3">1x6</text>
<text x="59.1" y="205.3">socket</text>
<text x="87.6" y="205.3">2.54mm</text>
<text x="96.4" y="205.3">2x2</text>
<text x="101" y="205.3">socket</text>
<text x="45.7" y="211">U34</text>
<text x="45.7" y="213">2.54mm</text>
<text x="54.5" y="213">1x6</text>
<text x="59.1" y="213">socket</text>
<text x="87.6" y="211">U22</text>
<text x="87.6" y="213">2.54mm</text>
<text x="96.4" y="213">2x2</text>
<text x="101" y="213">socket</text>
<text x="45.7" y="218.7">U37</text>
<text x="45.7" y="220.6">2.54mm</text>
<text x="54.5" y="220.6">1x9</text>
<text x="59.1" y="220.6">socket</text>
<text x="87.6" y="218.7">U25</text>
<text x="87.6" y="220.6">2.54mm</text>
<text x="96.4" y="220.6">2x2</text>
<text x="101" y="220.6">socket</text>
<text x="45.7" y="226.3">U40</text>
<text x="45.7" y="228.2">2.54mm</text>
<text x="54.5" y="228.2">1x5</text>
<text x="59.1" y="228.2">socket</text>
</g>
</svg>
